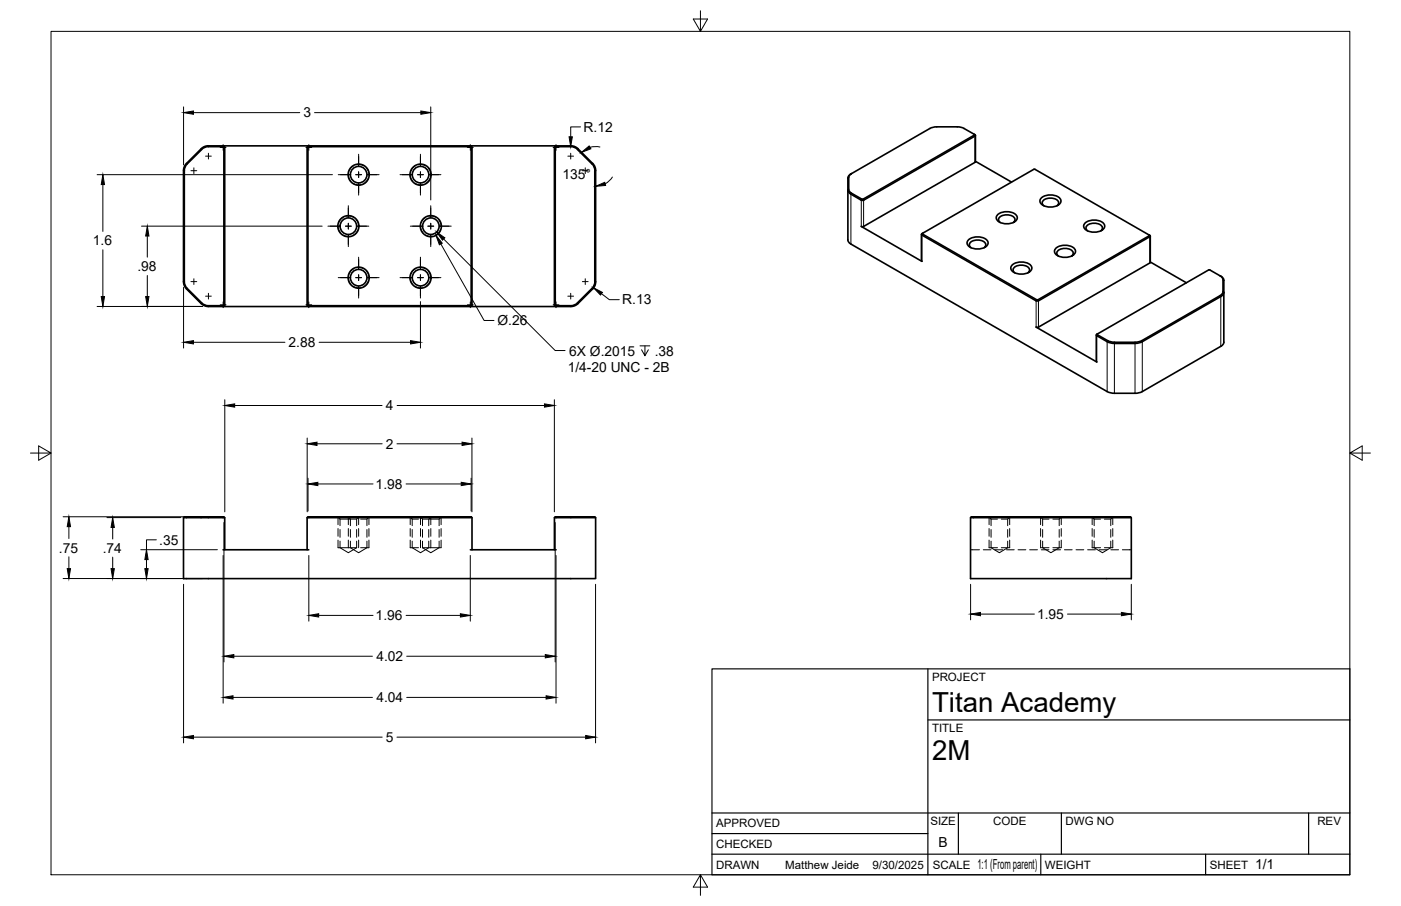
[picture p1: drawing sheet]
<svg xmlns="http://www.w3.org/2000/svg" width="432mm" height="279mm" viewBox="0 0 432 279" stroke-linecap="round" stroke-linejoin="round" font-family="sans-serif">
<!-- layer: Visible -->
<g fill="none" stroke="#000" stroke-width=".51">
<path d="M57.7 50.6l-.7 1.1-.2 .9v34.7l.9 1.6 4.5 4.5 .7 .6 1.3 .3M64.2 45.2h4.6l.2 .3v48.5l-.2 .3h-4.6M64.2 45h111.7M64.2 45.2l-1.7 .6-4.8 4.8M64.2 45l-1.4 .3-.8 .6-4.5 4.5-.6 .8-.3 .9v34.8l.1 .9 .8 1.3M68.8 45l.5 .5v48.5l-.5 .5M95.2 45l-.5 .5v48.5l.5 .5M145 45.2h-49.8l-.3 .3 .1 48.7 50 .1M145 45l.5 .5v48.5l-.5 .5M145 45.2l.2 .3v48.5l-.2 .3M171.4 45l-.5 .5v48.5l.5 .5M175.9 45l1 .1 .9 .5 4.8 4.8"/>
<path d="M182.5 50.6l-5.2-5.1-1.4-.3-4.7 .1v48.8l4.7 .2 1.4-.3 5.5-5.4 .5-1.7M182.5 50.6l.7 1.1 .1 .9M182.7 50.4l.7 1.2 .2 1v34.3l-.2 .9-.7 1.3M183.3 52.6v34.3M261.3 58.6l.3 .7 .7 .6 3.2 1.8h.7M262.4 53.6l-.8 .6-.3 .7v19.1l.6 1 79.7 45.9 1.9 .4h6.3l1.9-.4 24.6-14.1 .7-.6 .2-.7M262.4 53.5l-.6 .6-.2 .6v4l.8 .9 3.2 1.8M300.3 41.5l.3 .2-.1 .3M300.3 41.7l-34.3 19.7h-.4M300.3 41.4l-3.2-1.8-1.1-.4-7.3-.1-1.3 .2-25 14.3M300.3 41.4v.2M300.5 42l-34.3 19.7"/>
<path d="M300.6 41.8l-.1 8.3-34.3 19.7M300.6 49.7l11.2 6.5M266.2 69.8h-.7l18.6 10.8-.1-8.3M284.3 72.2l35.4 20.3 34.5-19.8M284.3 72l34.5-19.8 35.4 20.3M284.3 72l-.3 .2 .1 .3 35.2 20.3M284.3 72v.2M298.5 73.9a4.5 4.5 0 0 1 5.9 .4 1.6 1.6 0 0 1-1.4 2.2 4.4 4.4 0 0 1-4.8-1 1.22 1.22 0 0 1 .3-1.6zM299.3 76.4a1.21 1.21 0 0 1-.5-1.4 1.21 1.21 0 0 1 1.3-.8 2.98 2.98 0 0 1 3.7 1.2l-.5 1M307.5 66.2a4.5 4.5 0 0 1 5.9 .3 1.6 1.6 0 0 1-1.4 2.2 4.4 4.4 0 0 1-4.8-.9 1.22 1.22 0 0 1 .3-1.6zM308.3 68.6a1.21 1.21 0 0 1-.5-1.4 1.21 1.21 0 0 1 1.3-.8 2.98 2.98 0 0 1 3.7 1.2l-.5 1M321 61a4.5 4.5 0 0 1 5.8 .4 1.6 1.6 0 0 1-1.3 2.2 4.4 4.4 0 0 1-4.8-1 1.22 1.22 0 0 1 .3-1.6z"/>
<path d="M321.7 63.5a1.21 1.21 0 0 1-.4-1.5 1.21 1.21 0 0 1 1.3-.7 2.98 2.98 0 0 1 3.7 1.1l-.5 1.1M325.5 76.5a4.5 4.5 0 0 1 5.8 .4 1.6 1.6 0 0 1-1.3 2.2 4.4 4.4 0 0 1-4.8-1 1.22 1.22 0 0 1 .3-1.6zM326.2 79a1.21 1.21 0 0 1-.4-1.5 1.21 1.21 0 0 1 1.2-.7 2.98 2.98 0 0 1 3.8 1.1l-.5 1.1M334.5 68.7a4.5 4.5 0 0 1 5.8 .4 1.6 1.6 0 0 1-1.4 2.2 4.4 4.4 0 0 1-4.7-1 1.22 1.22 0 0 1 .3-1.6zM335.2 71.2a1.21 1.21 0 0 1-.4-1.4 1.21 1.21 0 0 1 1.2-.8 2.98 2.98 0 0 1 3.8 1.2l-.5 1M354.2 72.5l.3 .2-.1 .3-34.3 19.8h-.8M354.2 72.5v.2M354.5 72.8l-.1 8.3M57.5 89.1l4.9 4.8 .8 .5 1 .1M64.2 94.5h31M182.6 89.1l-4.8 4.8-.9 .5-1 .1h-80.7M312 81.7a4.5 4.5 0 0 1 5.9 .4 1.6 1.6 0 0 1-1.4 2.2 4.4 4.4 0 0 1-4.8-1 1.22 1.22 0 0 1 .3-1.6z"/>
<path d="M312.8 84.1a1.21 1.21 0 0 1-.5-1.4 1.21 1.21 0 0 1 1.3-.8 2.98 2.98 0 0 1 3.7 1.2l-.5 1M354.4 81.1l-34.3 19.8h-.8M354.5 80.8l11.2 6.4M372.9 83.2l3.2 1.9 .8 .9v3.9l-.4 1-24.6 14.2M372.9 83.2h-.4l-34.3 19.8M376.1 85.1l.2 .1M376.3 85.2l.7 .6 .2 .7M377.2 86.5v19M377.2 90.1l-.2 .7-.7 .6-24.2 14-2.3 .5M319.3 100.9l18.7 10.7-.1-8.3M338 103.5l3.6 2 1.9 .4M338.2 103l-.3 .2 .1 .3"/>
<path d="M338.2 103.2l3.2 1.9M338.2 103v.2M341.4 105l2.1 .6 6.8-.1 1.6-.5M343.5 105.9h6.3M56.6 159.6v18.8h127v-18.8M56.6 159.6l.2-.2h12.2l.3 .2zM69.3 159.6v9.9M94.7 159.6l.2-.2h50.3l.3 .2zM94.7 159.6v9.9M145.5 159.6v9.9M170.9 159.6l.2-.2h12.2l.3 .2zM170.9 159.6v9.9"/>
<path d="M299.1 159.6l.3-.2h49l.3 .2zM299.1 159.6v18.8h49.6v-18.8M68.7 169.5h26.5M145 169.5h26.4"/>
<circle cx="110.5" cy="53.9" r="3.2"/>
<circle cx="110.5" cy="53.9" r="2.55"/>
<circle cx="129.6" cy="53.9" r="3.2"/>
<circle cx="129.6" cy="53.9" r="2.55"/>
<circle cx="107.4" cy="69.8" r="3.2"/>
<circle cx="107.4" cy="69.8" r="2.55"/>
<circle cx="132.8" cy="69.8" r="3.2"/>
<circle cx="132.8" cy="69.8" r="2.55"/>
<circle cx="110.5" cy="85.6" r="3.2"/>
<circle cx="110.5" cy="85.6" r="2.55"/>
<circle cx="129.6" cy="85.6" r="3.2"/>
<circle cx="129.6" cy="85.6" r="2.55"/>
</g>
<!-- layer: Hidden -->
<g fill="none" stroke="#000" stroke-width=".31">
<path d="M107.4 53.9l.2 1.2 .5 .8M108.9 51.1l-.7 .7-.6 1M109 56.6l.9 .4h1.2M110 50.8l.9-.1 1.2 .4M113 51.8l.6 1.1 .1 1M113.5 54.9l-.4 .9-1 .8M126.4 53.9l.3 1.2 .5 .8M128 51.1l-.8 .7-.6 1M128 56.6l1 .4h1.2M129 50.8l1-.1 1.2 .4M132 51.8l.6 1.1 .2 1M132.6 54.9l-.5 .9-.9 .8"/>
<path d="M104.2 69.8l.2 1.2 .5 .8M105.8 67l-.8 .6-.6 1.1M105.8 72.5l.9 .4h1.2M106.8 66.6l1.4 .1 .7 .3M109.8 67.7l.6 1 .1 1.1M110.4 70.8l-.5 .9-.9 .8M129.6 69.8l.3 1.2 .4 .8M131.2 67l-.8 .6-.6 1.1M131.2 72.5l.9 .4h1.2M132.2 66.6l1.4 .1 .7 .3M135.2 67.7l.6 1 .2 1.1M135.8 70.8l-.5 .9-.9 .8"/>
<path d="M107.4 85.6l.2 1.3 .5 .8M108.9 82.9l-.7 .6-.6 1.1M109 88.4l.9 .4h1.2M110 82.5h.9l1.2 .4M113 83.6l.6 1 .1 1M113.5 86.7l-.4 .8-1 .9M126.4 85.6l.3 1.3 .5 .8M128 82.9l-.8 .6-.6 1.1M128 88.4l1 .4h1.2M129 82.5h1l1.2 .4M132 83.6l.6 1 .2 1M132.6 86.7l-.5 .8-.9 .9"/>
<path d="M104.1 159.4l.7 .7M107.3 159.4l.7 .7v2M110.6 159.4l-.7 .7v2M113.8 159.4l-.7 .7v2M126.3 159.4l.7 .7M129.5 159.4l.7 .7M132.8 159.4l-.7 .7v2M136 159.4l-.7 .7v2M304.8 159.4l.7 .7M311.3 159.4l-.7 .7v2M320.7 159.4l.7 .7M327.2 159.4l-.7 .7v2"/>
<path d="M336.5 159.4l.7 .7M343 159.4l-.7 .7v2M104.2 168.9h5.7M104.8 160.1h5.1M104.8 166.9v2l2.6 1.6 2.5-1.6M104.8 160.1v2M104.8 163.3v2.4M108 166.9v2l2.5 1.6 2.6-1.6v-2M108 163.3v2.4M109.9 163.3v2.4M109.9 166.9v2M111.1 160.1h2"/>
<path d="M111.1 168.9h2.6M113.1 163.3v2.4M126.4 168.9h2.6M127 160.1h2M127 166.9v2l2.6 1.6 2.5-1.6v-2M127 160.1v2M127 163.3v2.4M130.2 160.1h5.1M130.2 168.9h5.8M130.2 160.1v2M130.2 163.3v2.4M130.2 166.9v2"/>
<path d="M132.1 163.3v2.4M135.3 166.9v2l-2.5 1.6-2.6-1.6M135.3 163.3v2.4M299.1 169.5h2.8M303.1 169.5h2.3M304.8 168.9h2.6M305.5 160.1h1.9M305.5 166.9v2l2.5 1.6 2.6-1.6v-2M305.5 160.1v2M305.5 163.3v2.4M306.6 169.5h2.4M308.6 160.1h2"/>
<path d="M308.6 168.9h2.6M310.2 169.5h2.4M310.6 163.3v2.4M313.8 169.5h2.4M317.4 169.5h2.3M320.7 168.9h2.6M320.9 169.5h2.4M321.4 160.1h1.9M321.4 166.9v2l2.5 1.6 2.6-1.6v-2M321.4 160.1v2M321.4 163.3v2.4M324.5 160.1h2"/>
<path d="M324.5 168.9h2.6M324.5 169.5h2.4M326.5 163.3v2.4M328.1 169.5h2.4M331.6 169.5h2.4M335.2 169.5h2.4M336.6 168.9h2.6M337.2 160.1h2M337.2 166.9v2l2.6 1.6 2.5-1.6v-2M337.2 160.1v2M337.2 163.3v2.4M338.8 169.5h2.4"/>
<path d="M340.4 160.1h1.9M340.4 168.9h2.6M342.3 163.3v2.4M342.4 169.5h2.3M345.9 169.5h2.8"/>
</g>
<!-- layer: Hidden Narrow -->
<g fill="none" stroke="#000" stroke-width=".31">
<path d="M104.2 159.5v2.3M107.4 159.5v2.3M110.5 159.5v2.3M113.7 159.5v2.3M126.4 159.5v2.3M129.6 159.5v2.3M132.8 159.5v2.3M136 159.5v2.3M304.8 159.5v2.3M311.2 159.5v2.3M320.7 159.5v2.3M327.1 159.5v2.3"/>
<path d="M336.6 159.5v2.3M343 159.5v2.3M104.2 163v2.4M104.2 166.6v2.3M107.4 163v2.4M107.4 166.6v2.3M110.5 163v2.4M110.5 166.6v2.3M113.7 163v2.4M113.7 166.6v2.3M126.4 163v2.4M126.4 166.6v2.3"/>
<path d="M129.6 163v2.4M129.6 166.6v2.3M132.8 163v2.4M132.8 166.6v2.3M136 163v2.4M136 166.6v2.3M304.8 163v2.4M304.8 166.6v2.3M311.2 163v2.4M311.2 166.6v2.3M320.7 163v2.4M320.7 166.6v2.3"/>
<path d="M327.1 163v2.4M327.1 166.6v2.3M336.6 163v2.4M336.6 166.6v2.3M343 163v2.4M343 166.6v2.3"/>
</g>
<!-- layer: Visible Narrow -->
<g fill="none" stroke="#000" stroke-width=".31">
<path d="M261.6 58.4l-.3 .2M261.6 54.7l-.3 .2M262.4 59.6l-.1 .3v15.4M300.3 41.7l.2 .3v8.1M265.6 61.4l-.1 .3v8.1M266 61.4l.2 .3v8.1M284.3 72.2l-.2 .3v8.1M354.2 72.7l.2 .3v8.1M319.5 92.5l-.2 .3v8.1M319.9 92.5l.2 .3v8.1M376.1 91.1l.2 .3v15.4M376.9 86.3l.3 .2"/>
<path d="M376.9 89.9l.3 .2M338.2 103.2l-.2 .3v8.1M341.4 105.1l-.2 .3v15.4M343.5 105.6v15.7M349.8 105.6v15.7M351.9 105.1l.2 .3v15.4"/>
</g>
<!-- layer: Border -->
<path d="M15.7 9.7h400.3v260.1h-400.3zM215.9 3.3v6.4l-2.2-3.8h4.4l-2.2 3.8M9.4 139.7h6.3l-3.8-2.2v4.4l3.8-2.2M416 139.7l3.8 2.2v-4.4l-3.8 2.2h6.4M215.9 269.8l2.2 3.8h-4.4l2.2-3.8v6.3" fill="none" stroke="#000" stroke-width=".31"/>
<!-- layer: Titleblock -->
<path d="M219.4 206.3h196.6v63.5h-196.6zM286 206.3v63.5M286 222h130M219.4 257.1h66.6M219.4 250.7h196.6M295.4 250.7v12.7M327.1 250.7v12.7M403.3 250.7v12.7M219.4 263.4h196.6M320.8 263.4v6.4M371.6 263.4v6.4" fill="none" stroke="#000" stroke-width=".36"/>
<!-- layer: Smart Centers -->
<g fill="none" stroke="#000" stroke-width=".31">
<path d="M58.8 52.6h1.8M59.8 51.8v1.7M63.4 48.2h1.7M64.2 47.3v1.7M67.9 45.5h1.8M68.8 44.6v1.8M94.3 45.5h1.8M95.2 44.6v1.8M104.2 53.9h3.7M109.6 53.9h1.8M110.5 47.6v3.6M110.5 53v1.8"/>
<path d="M110.5 56.6v3.6M113.2 53.9h3.6M123.3 53.9h3.6M128.7 53.9h1.8M129.6 47.6v3.6M129.6 53v1.8M129.6 56.6v3.6M132.3 53.9h3.6M144.1 45.5h1.8M144.9 44.6v1.8M170.5 45.5h1.8M171.4 44.6v1.8"/>
<path d="M175 48.2h1.8M175.9 47.3v1.7M179.5 52.6h1.8M180.4 51.8v1.7M101.1 69.7h3.6M106.5 69.7h1.8M107.4 63.4v3.7M107.4 68.9v1.7M107.4 72.4v3.7M110 69.7h3.7M110.5 79.3v3.6M126.5 69.7h3.6"/>
<path d="M129.6 79.3v3.6M131.9 69.7h1.8M132.8 63.4v3.7M132.8 68.9v1.7M132.8 72.4v3.7M135.4 69.7h3.7M58.8 86.8h1.8M59.8 86v1.7M63.4 91.3h1.7M64.2 90.4v1.8M67.9 94h1.8M68.8 93.1v1.8"/>
<path d="M94.3 94h1.8M95.2 93.1v1.8M104.2 85.6h3.7M109.6 85.6h1.8M110.5 84.7v1.8M110.5 88.3v3.6M113.2 85.6h3.6M123.3 85.6h3.6M128.7 85.6h1.8M129.6 84.7v1.8M129.6 88.3v3.6M132.3 85.6h3.6"/>
<path d="M144.1 94h1.8M144.9 93.1v1.8M170.5 94h1.8M171.4 93.1v1.8M175 91.3h1.8M175.9 90.4v1.8M179.5 86.8h1.8M180.4 86v1.7"/>
</g>
<!-- layer: FD_Dimensions -->
<g fill="none" stroke="#000" stroke-width=".31">
<path d="M56.6 33v17.9M59.6 34.7h32.8M96.9 34.7h32.8M132.8 33v28.7M178.9 39.1h-3v3.1M29.9 53.9h72.6M31.7 56.9v14.5M184.9 45.3l-1.5-.1-1.5 .2M188.7 54.6l-.9 1.2-1.3 .9M31.7 77v14.5M43.6 69.7h55.7M45.4 72.8v6.5"/>
<path d="M135.9 75.2l13.3 23.6h3.1M29.9 94.5h32.6M45.4 85v6.5M56.6 88.6v18.7M129.6 93v14.3M183.5 87.1l-.3 1.3-.6 .7M185.4 90.6l2.4 1.8h3.1M59.6 105.6h28.2M98.3 105.6h28.2M69.3 123.3v34.5M72.3 125.1h45.5M94.7 135.1v22.7"/>
<path d="M97.7 136.9h20.1M122.3 136.9h20.1M122.4 125.1h45.4M145.5 135.1v22.7M170.9 123.3v34.5M19.5 159.4h43M33 159.6h22.7M94.9 147.5v10.1M98 149.2h17M125.2 149.2h17M145.2 147.5v10.1M19.5 178.4h43"/>
<path d="M21.2 162.4v3.7M21.2 171.7v3.7M34.7 162.7v3.5M34.7 171.8v3.6M43.4 169.5h23.6M45.1 172.6v2.8M48.2 166.5h-3.1v3M68.8 171.3v45.6M69 161.1v43.1M95.2 171.3v20.3M144.9 171.3v20.3M171.1 161.1v43.1"/>
<path d="M171.4 171.3v45.6M56.6 180.2v48.9M98.2 189.8h16.8M125.2 189.8h16.7M183.6 180.2v48.9M299.1 180.2v11M302.2 189.4h16.6M329 189.4h16.6M348.7 180.2v11M71.8 215.1h43M72.1 202.4h42.7M125.3 215.1h43"/>
<path d="M125.3 202.4h42.8M59.6 227.3h58.2M122.3 227.3h58.2"/>
</g>
<g fill="#000" stroke="#000" stroke-width=".31">
<path d="M56.6 34.7l3-.5v1zM129.7 34.2l3.1 .5-3.1 .5zM31.7 53.9l.5 3h-1zM175.4 42.2h1l-.5 3zM179.2 47l2.4-2 .5 .9zM183.6 57.5l2.8-1.3 .2 1zM45.4 69.7l.5 3.1h-1zM134.4 72.6l1.9 2.4-.9 .5zM31.2 91.5h1l-.5 3zM44.9 91.5h1l-.5 3zM182.9 88.8l2.8 1.4-.6 .8zM56.6 105.6l3-.5v1z"/>
<path d="M126.5 105.1l3.1 .5-3.1 .5zM69.3 125.1l3-.6v1.1zM94.7 136.9l3-.5v1zM142.4 136.4l3.1 .5-3.1 .5zM167.8 124.5l3.1 .6-3.1 .5zM94.9 149.2l3.1-.5v1.1zM142.2 148.7l3 .5-3 .6zM20.7 175.4h1l-.5 3zM21.2 159.4l.5 3h-1zM34.2 175.4h1l-.5 3zM34.7 159.6l.5 3.1h-1zM44.6 175.4h1.1l-.6 3z"/>
<path d="M45.1 169.5l.6 3.1h-1.1zM95.2 189.8l3-.5v1zM141.9 189.3l3 .5-3 .5zM299.1 189.4l3.1-.5v1zM345.6 188.9l3.1 .5-3.1 .5zM68.8 215.1l3-.5v1zM69 202.4l3.1-.5v1zM168.1 201.9l3 .5-3 .5zM168.3 214.6l3.1 .5-3.1 .5zM56.6 227.3l3-.5v1zM180.5 226.8l3.1 .5-3.1 .5z"/>
</g>
<!-- layer: Hole Notes -->
<path d="M136.7 73.7l34.4 34.4h3.1M197.3 106.7h3M198.8 106.7v3l-1.1-1.8M199.8 107.9l-1 1.8" fill="none" stroke="#000" stroke-width=".31"/>
<path d="M134.6 71.6l2.5 1.7-.7 .8z" fill="#000" stroke="#000" stroke-width=".31"/>
<g font-size="8.5">
<text x="287.3" y="219.5">Titan Academy</text>
<text x="287.3" y="234.5">2M</text>
</g>
<g font-size="4.3">
<text x="93.5" y="36.2">3</text>
<text x="179.9" y="40.7">R.12</text>
<text x="173.4" y="55.2">135°</text>
<text x="28.6" y="75.7">1.6</text>
<text x="42.3" y="83.6">.98</text>
<text x="191.8" y="93.9">R.13</text>
<text x="153.4" y="100.3">Ø.26</text>
<text x="89" y="107.1">2.88</text>
<text x="175.4" y="109.7">6X Ø.2015</text>
<text x="201.8" y="109.7">.38</text>
<text x="175" y="114.8">1/4-20 UNC - 2B</text>
<text x="119" y="126.6">4</text>
<text x="118.9" y="138.4">2</text>
<text x="115.8" y="150.7">1.98</text>
<text x="49.1" y="168">.35</text>
<text x="18.2" y="170.4">.75</text>
<text x="31.7" y="170.5">.74</text>
<text x="115.8" y="191.3">1.96</text>
<text x="319.6" y="190.9">1.95</text>
<text x="116" y="203.9">4.02</text>
<text x="116" y="216.6">4.04</text>
<text x="118.9" y="228.8">5</text>
<text x="289.3" y="261.2">B</text>
<text x="301.2" y="268.1">1:1 (From parent)</text>
<text x="386.8" y="268.1">1/1</text>
</g>
<g font-size="3.5">
<text x="287.3" y="210.1">PROJECT</text>
<text x="287.3" y="225.8">TITLE</text>
<text x="220.7" y="255.2">APPROVED</text>
<text x="286.7" y="254.5">SIZE</text>
<text x="306.1" y="254.5">CODE</text>
<text x="328.4" y="254.5">DWG NO</text>
<text x="406" y="254.5">REV</text>
<text x="220.7" y="261.5">CHECKED</text>
<text x="220.7" y="267.9">DRAWN</text>
<text x="242" y="267.9">Matthew Jeide</text>
<text x="268.9" y="267.9">9/30/2025</text>
<text x="287.5" y="267.9">SCALE</text>
<text x="322.1" y="267.9">WEIGHT</text>
<text x="372.9" y="267.9">SHEET</text>
</g>
</svg>
